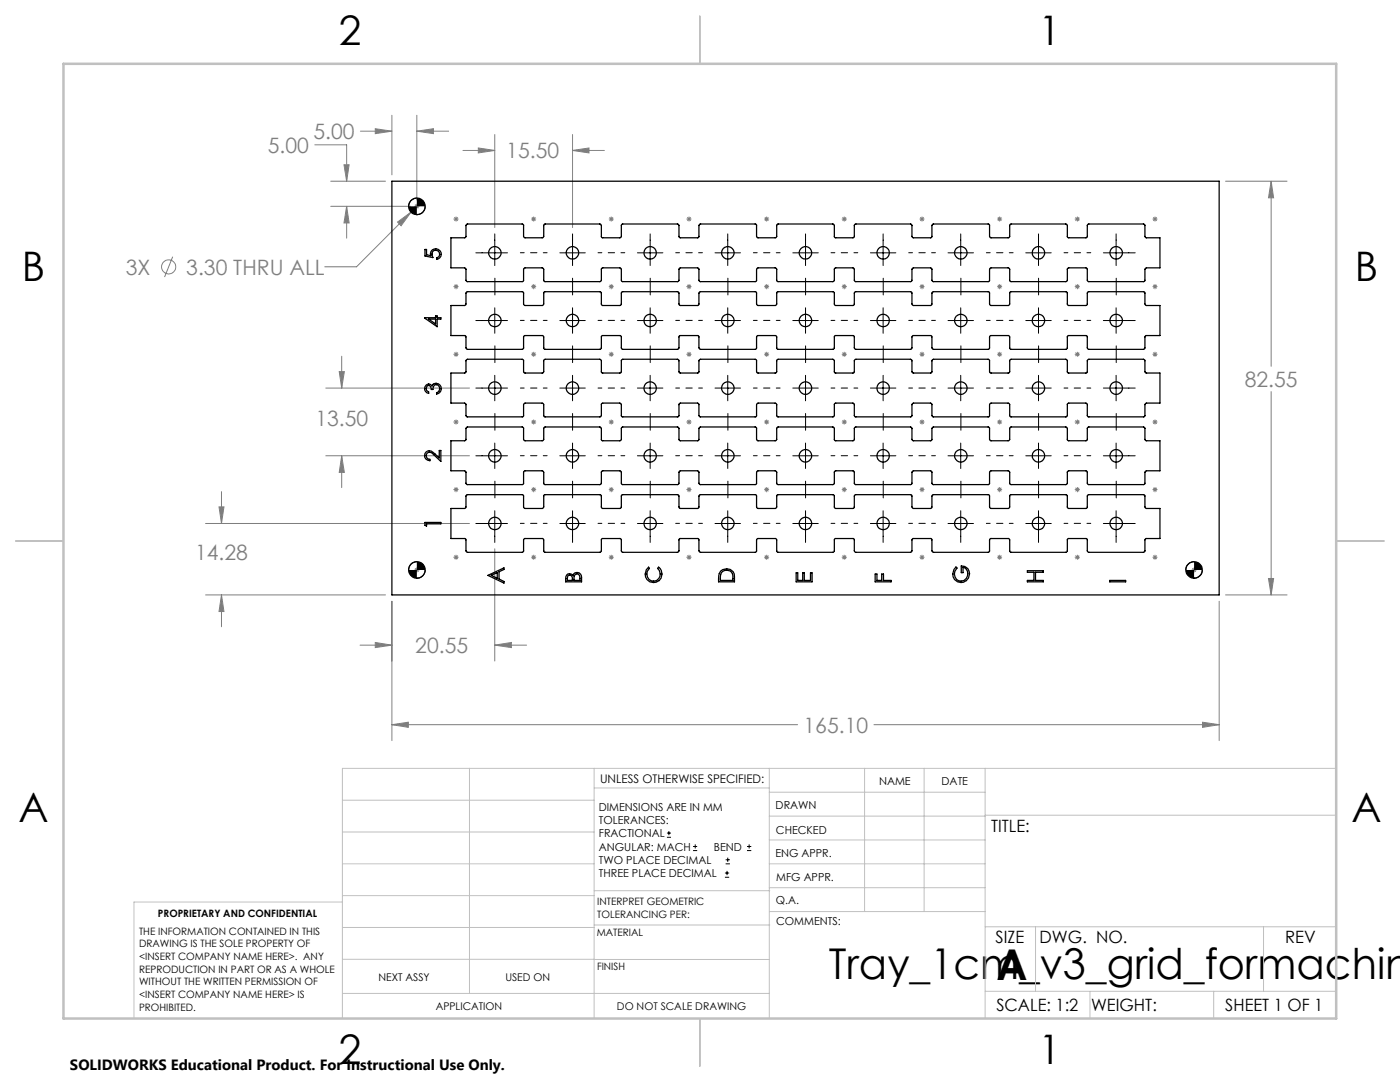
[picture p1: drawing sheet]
<svg xmlns="http://www.w3.org/2000/svg" width="279mm" height="216mm" viewBox="0 0 279 216" stroke-linecap="round" stroke-linejoin="round" font-family="sans-serif">
<g fill="none" stroke="#808080" stroke-width=".2">
<path d="M62.8 28.9h6.4v7.3M66 36.2h10.9M68.7 32.9h1l-.5 3.3zM71.9 26.2h6.3M74.9 25.7l3.3 .5-3.3 .5zM78.2 23v11.9M83.2 26.2l3.3-.5v1zM83.2 23v16.9M83.2 26.2h6.3M92.4 30h6.3M95.5 29.5l3.2 .5-3.2 .5zM98.7 26.8v18.6"/>
<path d="M114.3 26.8v18.6M114.3 30h6.3M114.3 30l3.2-.5v1zM244.6 36.2h12.3M253.7 36.2l.5 3.3h-1zM253.7 36.2v36.9M34.5 51.2l-1.7 4.1M66 41.2h15.9M69.2 41.2l.5 3.3h-1zM69.2 41.2v6.3M79.3 44.3l2.7-2-2 2.7zM82 42.3l-10.8 10.9h-6.4"/>
<path d="M82.7 41.2h1M82.8 40.8l.7 .7M83.2 40.7v1M83.5 40.8l-.7 .7M90.5 57.2h1M90.5 43.7h1M90.7 56.8l.7 .7M90.7 43.4l.7 .7M91 43.2v1M91 56.7v1M91.4 56.8l-.7 .7M91.4 43.4l-.7 .7"/>
<path d="M106 57.2h1M106 43.7h1M106.2 56.8l.7 .7M106.2 43.4l.7 .7M106.5 43.2v1M106.5 56.7v1M106.9 56.8l-.7 .7M106.9 43.4l-.7 .7M121.5 57.2h1M121.5 43.7h1M121.6 56.8l.7 .7M121.6 43.4l.7 .7"/>
<path d="M122 43.2v1M122 56.7v1M122.3 56.8l-.7 .7M122.3 43.4l-.7 .7M137 57.2h1M137 43.7h1M137.2 56.8l.7 .7M137.2 43.4l.7 .7M137.5 43.2v1M137.5 56.7v1M137.9 56.8l-.7 .7M137.9 43.4l-.7 .7"/>
<path d="M152.5 57.2h1M152.5 43.7h1M152.6 56.8l.8 .7M152.6 43.4l.8 .7M153 43.2v1M153 56.7v1M153.4 56.8l-.8 .7M153.4 43.4l-.8 .7M168 57.2h1M168 43.7h1M168.1 56.8l.7 .7M168.1 43.4l.7 .7"/>
<path d="M168.5 43.2v1M168.5 56.7v1M168.8 56.8l-.7 .7M168.8 43.4l-.7 .7M183.5 57.2h1M183.5 43.7h1M183.7 56.8l.7 .7M183.7 43.4l.7 .7M184 43.2v1M184 56.7v1M184.4 56.8l-.7 .7M184.4 43.4l-.7 .7"/>
<path d="M199 57.2h1M199 43.7h1M199.1 56.8l.7 .7M199.1 43.4l.7 .7M199.5 43.2v1M199.5 56.7v1M199.8 56.8l-.7 .7M199.8 43.4l-.7 .7M214.5 57.2h1M214.5 43.7h1M214.6 56.8l.8 .7M214.6 43.4l.8 .7"/>
<path d="M215 43.2v1M215 56.7v1M215.4 56.8l-.8 .7M215.4 43.4l-.8 .7M230 57.2h1M230 43.7h1M230.2 56.8l.7 .7M230.2 43.4l.7 .7M230.5 43.2v1M230.5 56.7v1M230.9 56.8l-.7 .7M230.9 43.4l-.7 .7"/>
<path d="M65 77.4h28.7M67.7 74.2h1l-.5 3.2zM68.2 71.1v6.3M90.5 70.7h1M90.7 70.3l.7 .7M91 70.2v1M91.4 70.3l-.7 .7M106 70.7h1M106.2 70.3l.7 .7M106.5 70.2v1M106.9 70.3l-.7 .7M121.5 70.7h1"/>
<path d="M121.6 70.3l.7 .7M122 70.2v1M122.3 70.3l-.7 .7M137 70.7h1M137.2 70.3l.7 .7M137.5 70.2v1M137.9 70.3l-.7 .7M152.5 70.7h1M152.6 70.3l.8 .7M153 70.2v1M153.4 70.3l-.8 .7M168 70.7h1"/>
<path d="M168.1 70.3l.7 .7M168.5 70.2v1M168.8 70.3l-.7 .7M183.5 70.7h1M183.7 70.3l.7 .7M184 70.2v1M184.4 70.3l-.7 .7M199 70.7h1M199.1 70.3l.7 .7M199.5 70.2v1M199.8 70.3l-.7 .7M214.5 70.7h1"/>
<path d="M214.6 70.3l.8 .7M215 70.2v1M215.4 70.3l-.8 .7M230 70.7h1M230.2 70.3l.7 .7M230.5 70.2v1M230.9 70.3l-.7 .7M253.7 78.1v40.6M44.2 98.1v6.4M65 90.9h28.7M68.2 90.9l.5 3.4h-1zM68.2 90.9v6.4"/>
<path d="M90.5 97.7h1M90.5 84.2h1M90.7 97.3l.7 .7M90.7 83.9l.7 .7M91 83.7v1M91 97.2v1M91.4 97.3l-.7 .7M91.4 83.9l-.7 .7M106 97.7h1M106 84.2h1M106.2 97.3l.7 .7M106.2 83.9l.7 .7"/>
<path d="M106.5 83.7v1M106.5 97.2v1M106.9 97.3l-.7 .7M106.9 83.9l-.7 .7M121.5 97.7h1M121.5 84.2h1M121.6 97.3l.7 .7M121.6 83.9l.7 .7M122 83.7v1M122 97.2v1M122.3 97.3l-.7 .7M122.3 83.9l-.7 .7"/>
<path d="M137 97.7h1M137 84.2h1M137.2 97.3l.7 .7M137.2 83.9l.7 .7M137.5 83.7v1M137.5 97.2v1M137.9 97.3l-.7 .7M137.9 83.9l-.7 .7M152.5 97.7h1M152.5 84.2h1M152.6 97.3l.8 .7M152.6 83.9l.8 .7"/>
<path d="M153 83.7v1M153 97.2v1M153.4 97.3l-.8 .7M153.4 83.9l-.8 .7M168 97.7h1M168 84.2h1M168.1 97.3l.7 .7M168.1 83.9l.7 .7M168.5 83.7v1M168.5 97.2v1M168.8 97.3l-.7 .7M168.8 83.9l-.7 .7"/>
<path d="M183.5 97.7h1M183.5 84.2h1M183.7 97.3l.7 .7M183.7 83.9l.7 .7M184 83.7v1M184 97.2v1M184.4 97.3l-.7 .7M184.4 83.9l-.7 .7M199 97.7h1M199 84.2h1M199.1 97.3l.7 .7M199.1 83.9l.7 .7"/>
<path d="M199.5 83.7v1M199.5 97.2v1M199.8 97.3l-.7 .7M199.8 83.9l-.7 .7M214.5 97.7h1M214.5 84.2h1M214.6 97.3l.8 .7M214.6 83.9l.8 .7M215 83.7v1M215 97.2v1M215.4 97.3l-.8 .7M215.4 83.9l-.8 .7"/>
<path d="M230 97.7h1M230 84.2h1M230.2 97.3l.7 .7M230.2 83.9l.7 .7M230.5 83.7v1M230.5 97.2v1M230.9 97.3l-.7 .7M230.9 83.9l-.7 .7M41 104.5h52.7M41 118.7h35.9M43.7 101.1h1l-.5 3.4zM44.2 118.7l.5 3.3h-1z"/>
<path d="M44.2 118.7v6.4M78.2 120v27.8M82.7 113.7h1M82.8 113.4l.7 .7M83.2 113.2v1M83.5 113.4l-.7 .7M90.5 111.2h1M90.7 110.8l.7 .7M91 110.7v1M91.4 110.8l-.7 .7M98.7 109.5v22.4M106 111.2h1"/>
<path d="M106.2 110.8l.7 .7M106.5 110.7v1M106.9 110.8l-.7 .7M121.5 111.2h1M121.6 110.8l.7 .7M122 110.7v1M122.3 110.8l-.7 .7M137 111.2h1M137.2 110.8l.7 .7M137.5 110.7v1M137.9 110.8l-.7 .7M152.5 111.2h1"/>
<path d="M152.6 110.8l.8 .7M153 110.7v1M153.4 110.8l-.8 .7M168 111.2h1M168.1 110.8l.7 .7M168.5 110.7v1M168.8 110.8l-.7 .7M183.5 111.2h1M183.7 110.8l.7 .7M184 110.7v1M184.4 110.8l-.7 .7M199 111.2h1"/>
<path d="M199.1 110.8l.7 .7M199.5 110.7v1M199.8 110.8l-.7 .7M214.5 111.2h1M214.6 110.8l.8 .7M215 110.7v1M215.4 110.8l-.8 .7M230 111.2h1M230.2 110.8l.7 .7M230.5 110.7v1M230.9 110.8l-.7 .7M237.8 113.7h1"/>
<path d="M237.9 113.4l.8 .7M238.3 113.2v1M238.7 113.4l-.8 .7M243.3 120v27.8M244.6 118.7h12.3M253.2 115.4h1l-.5 3.3zM71.9 128.7h6.3M74.9 128.2l3.3 .5-3.3 .5zM98.7 128.7h6.4M98.7 128.7l3.4-.5v1zM78.2 144.6l3.3-.5v1zM78.2 144.6h81"/>
<path d="M174.4 144.6h68.9M240 144.1l3.3 .5-3.3 .5z"/>
<circle cx="33.7" cy="53.3" r="1.41"/>
</g>
<g fill="none" stroke="#000" stroke-width=".2">
<path d="M83.2 39.5a1.63 1.63 0 0 0-1.6 1.7M84.8 41.2a1.63 1.63 0 0 1-1.6 1.6M95 50.4h6.3M98.7 46.7v6.3M111.7 50.4h5.1M114.3 46.7v6.3M127.2 50.4h5.1M129.8 46.7v6.3M142.7 50.4h5.1M145.2 46.7v6.3M158.2 50.4h5.1M160.8 46.7v6.3"/>
<path d="M173.7 50.4h5.1M176.2 46.7v6.3M189.2 50.4h5.1M191.7 46.7v6.3M204.7 50.4h5.1M207.3 46.7v6.3M220.2 50.4h6.4M222.7 46.7v6.3M95 64h6.3M95 77.4h6.3M98.7 61.4v5.1M98.7 74.9v5.1"/>
<path d="M111.7 64h5.1M111.7 77.4h5.1M114.3 61.4v5.1M114.3 74.9v5.1M127.2 64h5.1M127.2 77.4h5.1M129.8 61.4v5.1M129.8 74.9v5.1M142.7 64h5.1M142.7 77.4h5.1M145.2 61.4v5.1M145.2 74.9v5.1"/>
<path d="M158.2 64h5.1M158.2 77.4h5.1M160.8 61.4v5.1M160.8 74.9v5.1M173.7 64h5.1M173.7 77.4h5.1M176.2 61.4v5.1M176.2 74.9v5.1M189.2 64h5.1M189.2 77.4h5.1M191.7 61.4v5.1M191.7 74.9v5.1"/>
<path d="M204.7 64h5.1M204.7 77.4h5.1M207.3 61.4v5.1M207.3 74.9v5.1M220.2 64h6.4M220.2 77.4h6.4M222.7 61.4v5.1M222.7 74.9v5.1M95 90.9h6.3M98.7 88.4v5.1M111.7 90.9h5.1M114.3 88.4v5.1"/>
<path d="M127.2 90.9h5.1M129.8 88.4v5.1M142.7 90.9h5.1M145.2 88.4v5.1M158.2 90.9h5.1M160.8 88.4v5.1M173.7 90.9h5.1M176.2 88.4v5.1M189.2 90.9h5.1M191.7 88.4v5.1M204.7 90.9h5.1M207.3 88.4v5.1"/>
<path d="M220.2 90.9h6.4M222.7 88.4v5.1M83.2 112.1h-.2a1.65 1.65 0 0 0-1.4 1.6M84.8 113.7a1.57 1.57 0 0 1-1.6 1.7M95 104.5h6.3M98.7 101.9v6.3M111.7 104.5h5.1M114.3 101.9v6.3M127.2 104.5h5.1M129.8 101.9v6.3M142.7 104.5h5.1M145.2 101.9v6.3"/>
<path d="M158.2 104.5h5.1M160.8 101.9v6.3M173.7 104.5h5.1M176.2 101.9v6.3M189.2 104.5h5.1M191.7 101.9v6.3M204.7 104.5h5.1M207.3 101.9v6.3M220.2 104.5h6.4M222.7 101.9v6.3M238.3 112.1h-.2a1.71 1.71 0 0 0-1.5 1.6M240 113.7a1.63 1.63 0 0 1-1.7 1.7"/>
<path d="M133.1 167.1h.8M133.1 166.2h.8M133.5 165.8v.9M138.3 169.7h.8M138.3 168.9h.8M138.7 168.5v.8M144.7 175h.8M144.7 174.2h.8M144.8 172.4h.9M144.8 171.6h.9M145.1 173.8v.8M145.2 171.1v.9"/>
<path d="M149.1 169.7h.8M149.1 168.9h.8M149.5 168.5v.8"/>
</g>
<g fill="none" stroke="#c0c0c0" stroke-width=".2">
<path d="M68.3 159.7h50.3M93.7 153.3v44.9M118.6 153.3v49.9M118.6 157.2h34.9M153.5 153.3v49.9M153.5 158.1h43.1M172.5 153.3v28.6M184.4 153.3v28.6M196.6 153.3v49.9M266.7 153.3h-198.4v49.9M68.3 178.7h50.3M68.3 172.4h50.3"/>
<path d="M68.3 166h50.3M68.3 180h-41.6v23.2M118.6 177.7h35M153.5 167.6h43.1M153.5 162.8h43.1M153.5 172.4h43.1M153.5 177.1h43.1M196.6 162.7h70.1M68.3 198.2h85.2M68.3 191.4l85.2 .1M68.3 185.1h50.3M118.6 184.6h35"/>
<path d="M153.6 181.9h43M196.6 197.8h70.1M196.6 184.9h70.1M206.7 184.9v12.9M217.5 197.8v5.4M242.2 197.8v5.4M252.2 184.9v12.9"/>
</g>
<path d="M139.7 3.2v9.5M3.1 107.9h9.6M266.7 107.9h9.5M139.7 203.2v9.6" fill="none" stroke="#c0c0c0" stroke-width=".25"/>
<path d="M12.7 12.7h254v190.5h-254z" fill="none" stroke="#c0c0c0" stroke-width=".5"/>
<g fill="none" stroke="#000" stroke-width=".2" stroke-dasharray="15.2 1.3 1.3 1.3" stroke-dashoffset="14.5">
<path d="M103.8 50.4h5.4M119.3 50.4h5.4M134.8 50.4h5.4M150.3 50.4h5.4M165.8 50.4h5.4M181.3 50.4h5.4M196.8 50.4h5.4M212.3 50.4h5.4M103.8 77.4h5.4M103.8 63.9h5.4M119.3 77.4h5.4M119.3 63.9h5.4"/>
<path d="M134.8 77.4h5.4M134.8 63.9h5.4M150.3 77.4h5.4M150.3 63.9h5.4M165.8 77.4h5.4M165.8 63.9h5.4M181.3 77.4h5.4M181.3 63.9h5.4M196.8 77.4h5.4M196.8 63.9h5.4M212.3 77.4h5.4M212.3 63.9h5.4"/>
<path d="M103.8 90.9h5.4M119.3 90.9h5.4M134.8 90.9h5.4M150.3 90.9h5.4M165.8 90.9h5.4M181.3 90.9h5.4M196.8 90.9h5.4M212.3 90.9h5.4M103.8 104.4h5.4M119.3 104.4h5.4M134.8 104.4h5.4M150.3 104.4h5.4"/>
<path d="M165.8 104.4h5.4M181.3 104.4h5.4M196.8 104.4h5.4M212.3 104.4h5.4"/>
</g>
<g fill="none" stroke="#000" stroke-width=".2" stroke-dasharray="15.2 1.3 1.3 1.3">
<path d="M98.8 58.9v-3.4M114.3 58.9v-3.4M129.8 58.9v-3.4M145.3 58.9v-3.4M160.8 58.9v-3.4M176.3 58.9v-3.4M191.8 58.9v-3.4M207.3 58.9v-3.4M222.8 58.9v-3.4M98.8 72.4v-3.4M114.3 72.4v-3.4M129.8 72.4v-3.4"/>
<path d="M145.3 72.4v-3.4M160.8 72.4v-3.4M176.3 72.4v-3.4M191.8 72.4v-3.4M207.3 72.4v-3.4M222.8 72.4v-3.4M98.8 99.4v-3.4M98.8 85.9v-3.4M114.3 99.4v-3.4M114.3 85.9v-3.4M129.8 99.4v-3.4M129.8 85.9v-3.4"/>
<path d="M145.3 99.4v-3.4M145.3 85.9v-3.4M160.8 99.4v-3.4M160.8 85.9v-3.4M176.3 99.4v-3.4M176.3 85.9v-3.4M191.8 99.4v-3.4M191.8 85.9v-3.4M207.3 99.4v-3.4M207.3 85.9v-3.4M222.8 99.4v-3.4M222.8 85.9v-3.4"/>
</g>
<path d="M43.7 101.1h1l-.5 3.4zM44.2 118.7l.5 3.3h-1zM98.7 128.7l3.4-.5v1zM74.9 128.2l3.3 .5-3.3 .5zM68.2 90.9l.5 3.4h-1zM67.7 74.2h1l-.5 3.2zM95.5 29.5l3.2 .5-3.2 .5zM114.3 30l3.2-.5v1zM79.3 44.3l.7 .7 2-2.7zM69.2 41.2l.5 3.3h-1zM68.7 32.9h1l-.5 3.3zM83.2 26.2l3.3-.5v1zM74.9 25.7l3.3 .5-3.3 .5zM78.2 144.6l3.3-.5v1zM240 144.1l3.3 .5-3.3 .5zM253.2 115.4h1l-.5 3.3zM253.7 36.2l.5 3.3h-1z" fill="#808080"/>
<path d="M236.6 113.7a1.63 1.63 0 0 0 1.7 1.7v-1.7zM238.3 112.1v1.6h1.7a1.69 1.69 0 0 0-1.7-1.6zM81.6 113.7a1.57 1.57 0 0 0 1.6 1.7v-1.7zM83.2 112.1v1.6h1.6a1.63 1.63 0 0 0-1.6-1.6zM81.6 41.2a1.63 1.63 0 0 0 1.6 1.6v-1.6zM83.2 39.5v1.7h1.6a1.63 1.63 0 0 0-1.6-1.7z" fill="#000"/>
<g fill="none" stroke="#000" stroke-width=".25">
<path d="M78.2 36.2h165.1v82.5h-165.1zM84.8 49.8h.3v1l.9 .2a1.05 1.05 0 0 1 .7-1.3 1.05 1.05 0 0 1 1.3 .7 1.05 1.05 0 0 1-.8 1.3v-.3a.77 .77 0 0 0 .5-1 .77 .77 0 0 0-1.1-.4 .77 .77 0 0 0-.3 1.1l.1 .3-1.6-.3zM90 47.4h2.9l.1-2.5 .2-.2h11l.3 .2v2.3l.2 .2h3.7l.1-.2v-2.3l.2-.2h11.1l.2 .3v2.3l.2 .1h3.7l.1-.2v-2.3l.2-.2h11.1l.2 .2v2.3l.2 .2h3.7l.1-2.4 .2-.3h11l.3 .2v2.3l.2 .2h3.7l.1-.2v-2.3l.3-.2h11l.2 .2v2.4l.3 .1h3.6l.1-2.5 .2-.2h11.1l.2 .2v2.3l.2 .2h3.7l.1-2.4 .2-.3h11.1l.2 .2v2.3l.2 .2h3.7l.1-.2v-2.3l.3-.2h11l.2 .2v2.4l.3 .1h3.6l.1-2.5 .2-.2h11l.3 .2v2.3l.1 .2h2.9v6l-2.8 .1-.2 .2v2.3l-.3 .2h-11l-.2-.2v-2.4l-.3-.2h-3.4l-.2 .2-.1 2.4-.2 .2h-11l-.3-.2v-2.3l-.2-.3-3.7 .1-.1 .3v2.2l-.2 .2h-11.1l-.2-.3v-2.3l-.2-.2-3.6 .1-.2 .2v2.3l-.2 .2h-11.1l-.2-.2v-2.3l-.2-.3-3.7 .1-.1 .1v2.4l-.2 .2h-11l-.3-.2v-2.3l-.2-.3-3.7 .1-.1 .3v2.2l-.3 .2h-11l-.2-.3v-2.3l-.2-.2h-3.6l-.1 .2-.1 2.4-.2 .2h-11.1l-.2-.2v-2.3l-.2-.3-3.7 .1-.1 .1v2.3l-.2 .3h-11.1l-.2-.2v-2.2l-.2-.4-3.6 .1-.2 .2v2.3l-.3 .2h-11l-.2-.2-.1-2.4-2.9-.2zM84.7 63.4h2.2v-.4h.3v.4h.8v.3h-.8v1.5zM85 76.9a.74 .74 0 0 1 1.2 .1 1.04 1.04 0 0 1 1.8 .1 1.04 1.04 0 0 1-.9 1.5v-.2a.79 .79 0 0 0 .7-1 .79 .79 0 0 0-1.1-.6l-.2 .3-.1 .6h-.3l-.1-.5-.5-.3a.68 .68 0 0 0-.4 .7 .68 .68 0 0 0 .4 .6v.3a.94 .94 0 0 1-.7-.7 .94 .94 0 0 1 .2-.9zM85.5 63.7h1.4v.9zM90 61l2.9-.1 .1-2.4 .2-.3h11.1l.2 .2v2.3l.2 .3 3.7-.1 .1-.3v-2.2l.2-.2h11.1l.2 .3v2.2l.2 .3 3.6-.1 .2-.2v-2.2l.2-.3h11.1l.2 .3v2.2l.2 .3 3.7-.1 .1-2.4 .2-.3h11.1l.2 .2v2.2l.2 .4 3.7-.1 .1-.2v-2.3l.2-.2h11.1l.2 .3v2.2l.3 .3h3.5l.1-.1 .1-2.4 .2-.3h11.1l.2 .3v2.2l.2 .3 3.7-.1 .1-2.4 .2-.3h11.1l.2 .2v2.2l.2 .4 3.6-.1 .2-.2v-2.3l.2-.2h11.1l.2 .3v2.2l.3 .3h3.4l.2-.1 .1-2.4 .2-.3h11.1l.2 .2v2.3l.2 .2 2.8 .1v6h-2.8l-.2 .2v2.3l-.3 .2h-11l-.2-.2v-2.4l-.2-.1h-3.7l-.1 2.5-.2 .2h-11l-.3-.2v-2.3l-.2-.2h-3.7l-.1 .2v2.3l-.2 .2h-11.1l-.2-.3v-2.3l-.2-.1h-3.6l-.2 .2v2.3l-.2 .2h-11.1l-.2-.2v-2.3l-.2-.2h-3.7l-.1 2.5-.2 .2h-11l-.3-.2v-2.3l-.2-.2h-3.7l-.1 .2v2.3l-.3 .2h-11l-.2-.3v-2.3l-.2-.1h-3.7l-.1 2.5-.2 .2h-11.1l-.2-.2v-2.3l-.2-.2h-3.7l-.1 2.4-.2 .3h-11.1l-.2-.2v-2.3l-.2-.2h-3.6l-.2 .2v2.3l-.3 .2h-11l-.2-.2-.1-2.5h-2.9zM90 74.4h2.9l.1-2.5 .3-.2h10.9l.3 .2v2.3l.2 .2h3.7l.1-.2v-2.3l.3-.2h10.9l.3 .3v2.3l.2 .1h3.6l.2-.2v-2.3l.3-.2h10.9l.3 .2v2.3l.2 .2h3.7l.1-2.4 .3-.3h10.9l.3 .2v2.3l.2 .2h3.7l.1-.2v-2.3l.3-.2h10.9l.3 .2v2.4l.2 .1h3.7l.1-2.5 .3-.2h10.9l.3 .2v2.3l.2 .2h3.7l.1-2.4 .3-.3h10.9l.3 .2v2.3l.2 .2h3.6l.2-.2v-2.3l.3-.2h10.9l.3 .2v2.4l.2 .1h3.7l.1-2.5 .3-.2h10.9l.3 .2v2.3l.2 .2h2.8v6l-2.8 .1-.2 .2v2.3l-.2 .2h-11.1l-.2-.2v-2.4l-.3-.2-3.6 .1-.1 2.5-.2 .2h-11.1l-.2-.2v-2.3l-.3-.3-3.6 .1-.1 .3v2.2l-.2 .2h-11.1l-.2-.3v-2.3l-.3-.2-3.5 .1-.2 .2v2.3l-.2 .2h-11.1l-.2-.2v-2.3l-.3-.3-3.6 .1-.1 2.5-.2 .2h-11.1l-.2-.2v-2.3l-.3-.3-3.6 .1-.1 .3v2.2l-.2 .2h-11.1l-.2-.3v-2.3l-.3-.2-3.6 .1-.1 2.5-.2 .2h-11.1l-.2-.2v-2.3l-.3-.3-3.6 .1-.1 2.4-.2 .3h-11.1l-.2-.2v-2.2l-.3-.4-3.5 .1-.2 .2v2.3l-.2 .2h-11.1l-.2-.2-.1-2.5-2.9-.1zM85.1 90.2a1.22 1.22 0 0 1 1.7 .4l.9 .8v-1.5h.3v2.2l-1.8-1.7a.71 .71 0 0 0-1.1 .3 .71 .71 0 0 0 .7 1v.2a1.01 1.01 0 0 1-1-.6 1.01 1.01 0 0 1 .3-1.1zM90 87.9h2.9l.1-2.5 .2-.2h11l.3 .2v2.3l.2 .2h3.7l.1-.2v-2.3l.2-.2h11.1l.2 .3v2.3l.2 .1h3.7l.1-.2v-2.3l.2-.2h11.1l.2 .2v2.3l.2 .2h3.7l.1-2.4 .2-.3h11l.3 .2v2.3l.2 .2h3.7l.1-.2v-2.3l.3-.2h11l.2 .2v2.4l.3 .1h3.6l.1-2.5 .2-.2h11.1l.2 .2v2.3l.2 .2h3.7l.1-2.4 .2-.3h11.1l.2 .2v2.3l.2 .2h3.7l.1-.2v-2.3l.3-.2h11l.2 .2v2.4l.3 .1h3.6l.1-2.5 .2-.2h11l.3 .2v2.3l.1 .2h2.9v6l-2.8 .1-.2 .2v2.3l-.3 .2h-11l-.2-.3v-2.3l-.3-.2h-3.4l-.2 .2-.1 2.3-.2 .3h-11l-.3-.2v-2.3l-.2-.3-3.7 .1-.1 .3v2.2l-.2 .2h-11.1l-.2-.3v-2.3l-.2-.2-3.6 .1-.2 .2v2.2l-.2 .3h-11.1l-.2-.3v-2.2l-.2-.3-3.7 .1-.1 .1v2.3l-.2 .3h-11l-.3-.2v-2.3l-.2-.3-3.7 .1-.1 .3v2.2l-.3 .2h-11l-.2-.3v-2.3l-.2-.2h-3.6l-.1 .2-.1 2.3-.2 .3h-11.1l-.2-.3v-2.2l-.2-.3-3.7 .1-.1 .1v2.3l-.2 .3h-11.1l-.2-.2v-2.2l-.2-.4-3.6 .1-.2 .2v2.3l-.3 .2h-11l-.2-.3-.1-2.3-2.9-.2zM84.8 104.2h3.2v.3h-2.9v.5l-.3-.2zM90 101.5l2.9-.1 .1-2.4 .2-.3h11.1l.2 .2v2.3l.2 .3 3.7-.1 .1-.3v-2.2l.2-.2h11.1l.2 .3v2.2l.2 .3 3.6-.1 .2-.2v-2.2l.2-.3h11.1l.2 .3v2.2l.2 .3 3.7-.1 .1-2.4 .2-.3h11.1l.2 .2v2.2l.2 .4 3.7-.1 .1-.2v-2.3l.2-.2h11.1l.2 .3v2.2l.3 .3h3.5l.1-.1 .1-2.4 .2-.3h11.1l.2 .3v2.2l.2 .3 3.7-.1 .1-2.4 .2-.3h11.1l.2 .2v2.2l.2 .4 3.6-.1 .2-.2v-2.3l.2-.2h11.1l.2 .3v2.2l.3 .3h3.4l.2-.1 .1-2.4 .2-.3h11.1l.2 .2v2.3l.2 .2 2.8 .1v6h-2.8l-.2 .2v2.3l-.3 .2h-11l-.2-.2v-2.4l-.2-.1h-3.7l-.1 2.5-.2 .2h-11l-.3-.2v-2.3l-.2-.2h-3.7l-.1 .2v2.3l-.2 .2h-11.1l-.2-.3v-2.3l-.2-.1h-3.6l-.2 .2v2.3l-.2 .2h-11.1l-.2-.2v-2.3l-.2-.2h-3.7l-.1 2.5-.2 .2h-11l-.3-.2v-2.3l-.2-.2h-3.7l-.1 .2v2.3l-.3 .2h-11l-.2-.3v-2.3l-.2-.1h-3.7l-.1 2.5-.2 .2h-11.1l-.2-.2v-2.3l-.2-.2h-3.7l-.1 2.4-.2 .3h-11.1l-.2-.2v-2.3l-.2-.2h-3.6l-.2 .2v2.3l-.3 .2h-11l-.2-.2-.1-2.5h-2.9z"/>
<path d="M97.4 114.8l3.2-1.5v.3l-1 .5v1.4l1 .5v.3zM98 114.8l1.2-.5v1.1zM113.1 114.7a.79 .79 0 0 1 1.2 .1 .89 .89 0 0 1 1.1-.5 .89 .89 0 0 1 .7 .9v.9h-3.2v-1zM113.3 114.9a.6 .6 0 0 1 .8 0 .6 .6 0 0 1 .1 .7v.2h-1zM114.8 114.7l.5-.2a1.09 1.09 0 0 1 .4 1.3h-1.2l.1-.8zM129.4 113.2l.2 .2a1.4 1.4 0 0 0-.2 2.1 1.4 1.4 0 0 0 2.1 0 1.4 1.4 0 0 0-.3-2.1l.2-.2a1.7 1.7 0 0 1 .3 2.5 1.7 1.7 0 0 1-2.5 0 1.7 1.7 0 0 1 .2-2.5zM143.8 114a1.59 1.59 0 0 1 1.8-.4 1.59 1.59 0 0 1 1 1.5v1h-3.2a3.1 3.1 0 0 1 .4-2.1zM144.2 114a1.3 1.3 0 0 1 1.6 0 1.3 1.3 0 0 1 .5 1.4v.4h-2.5v-.2a1.69 1.69 0 0 1 .4-1.6zM158.9 114.3h.3v1.5h1v-1.5h.3v1.5h1.2v-1.5h.4v1.8h-3.2zM174.7 114.5h.3v1.3h1v-1.3h.3v1.3h1.5v.3h-3.1zM190.8 113.1l.2 .2a1.44 1.44 0 0 0-.4 1.9 1.44 1.44 0 0 0 1.8 .6 1.44 1.44 0 0 0 .7-1.4 1.44 1.44 0 0 0-.9-1.2v1.1h-.4v-1.4a1.67 1.67 0 0 1 1.7 2.1 1.67 1.67 0 0 1-2.4 1.1 1.76 1.76 0 0 1-.3-3zM205 113.9h3.2v.3h-1.5v1.6h1.5v.3h-3.2v-.3h1.3v-1.6h-1.3z"/>
<path d="M221.5 115.8h3.1v.3h-3.1z"/>
<circle cx="83.2" cy="41.2" r="1.66"/>
<circle cx="98.8" cy="50.4" r="1.25"/>
<circle cx="114.3" cy="50.4" r="1.24"/>
<circle cx="129.7" cy="50.4" r="1.24"/>
<circle cx="145.3" cy="50.4" r="1.25"/>
<circle cx="160.8" cy="50.4" r="1.24"/>
<circle cx="176.3" cy="50.4" r="1.25"/>
<circle cx="191.7" cy="50.4" r="1.25"/>
<circle cx="207.2" cy="50.4" r="1.24"/>
<circle cx="222.8" cy="50.4" r="1.25"/>
<circle cx="98.8" cy="77.4" r="1.26"/>
<circle cx="98.8" cy="63.9" r="1.25"/>
<circle cx="114.3" cy="77.5" r="1.25"/>
<circle cx="114.3" cy="64" r="1.24"/>
<circle cx="129.7" cy="77.5" r="1.25"/>
<circle cx="129.7" cy="64" r="1.24"/>
<circle cx="145.2" cy="77.4" r="1.26"/>
<circle cx="145.3" cy="63.9" r="1.25"/>
<circle cx="160.7" cy="77.5" r="1.25"/>
<circle cx="160.8" cy="64" r="1.24"/>
<circle cx="176.3" cy="77.4" r="1.26"/>
<circle cx="176.3" cy="63.9" r="1.25"/>
<circle cx="191.7" cy="77.4" r="1.26"/>
<circle cx="191.7" cy="63.9" r="1.25"/>
<circle cx="207.2" cy="77.5" r="1.25"/>
<circle cx="207.2" cy="64" r="1.24"/>
<circle cx="222.8" cy="77.4" r="1.26"/>
<circle cx="222.8" cy="63.9" r="1.25"/>
<circle cx="98.8" cy="91" r="1.26"/>
<circle cx="114.3" cy="91" r="1.25"/>
<circle cx="129.7" cy="91" r="1.25"/>
<circle cx="145.2" cy="91" r="1.26"/>
<circle cx="160.7" cy="91" r="1.25"/>
<circle cx="176.3" cy="91" r="1.26"/>
<circle cx="191.7" cy="91" r="1.26"/>
<circle cx="207.2" cy="91" r="1.25"/>
<circle cx="222.8" cy="91" r="1.26"/>
<circle cx="83.2" cy="113.7" r="1.65"/>
<circle cx="98.8" cy="104.4" r="1.25"/>
<circle cx="114.3" cy="104.5" r="1.24"/>
<circle cx="129.7" cy="104.5" r="1.24"/>
<circle cx="145.3" cy="104.4" r="1.25"/>
<circle cx="160.8" cy="104.5" r="1.24"/>
<circle cx="176.3" cy="104.4" r="1.25"/>
<circle cx="191.7" cy="104.4" r="1.25"/>
<circle cx="207.2" cy="104.5" r="1.24"/>
<circle cx="222.8" cy="104.4" r="1.25"/>
<circle cx="238.3" cy="113.7" r="1.65"/>
</g>
<g font-size="8.5">
<text x="165.4" y="195.4">Tray_1cm_v3_grid_formachin</text>
<text x="198.9" y="195.5">A</text>
</g>
<g font-size="8.1">
<text x="67.6" y="8.9">2</text>
<text x="207.3" y="8.9">1</text>
<text x="4.4" y="56.1">B</text>
<text x="270.4" y="56.1">B</text>
<text x="3.7" y="164.1">A</text>
<text x="269.7" y="164.1">A</text>
<text x="67.6" y="212.4">2</text>
<text x="207.3" y="212.4">1</text>
</g>
<g font-size="4.2" fill="#808080">
<text x="62.6" y="27.8">5.00</text>
<text x="53.5" y="30.5">5.00</text>
<text x="101" y="31.6">15.50</text>
<text x="25.1" y="54.8">3X</text>
<text x="37.2" y="54.8">3.30 THRU ALL</text>
<text x="248.4" y="77.2">82.55</text>
<text x="62.9" y="85">13.50</text>
<text x="38.9" y="111.8">14.28</text>
<text x="82.9" y="130.3">20.55</text>
<text x="160.4" y="146.2">165.10</text>
</g>
<g font-size="3.4">
<text x="197.8" y="166">TITLE:</text>
<text x="198.7" y="188.1">SIZE</text>
<text x="207.5" y="188.1">DWG. NO.</text>
<text x="256.5" y="188.2">REV</text>
<text x="198.8" y="201.7">SCALE: 1:2</text>
<text x="217.7" y="201.8">WEIGHT:</text>
<text x="244.5" y="201.7">SHEET 1 OF 1</text>
</g>
<text font-size="3" x="14" y="213.5">SOLIDWORKS Educational Product. For Instructional Use Only.</text>
<text font-size="2.4" x="119.8" y="156.2">UNLESS OTHERWISE SPECIFIED:</text>
<g font-size="2.2">
<text x="119.5" y="161.8">DIMENSIONS ARE IN MM</text>
<text x="154.8" y="161.4">DRAWN</text>
<text x="175.4" y="156.6">NAME</text>
<text x="187.9" y="156.7">DATE</text>
<text x="119.5" y="164.4">TOLERANCES:</text>
<text x="119.5" y="167.1">FRACTIONAL</text>
<text x="154.9" y="166.3">CHECKED</text>
<text x="119.5" y="169.7">ANGULAR: MACH</text>
<text x="119.5" y="172.4">TWO PLACE DECIMAL</text>
<text x="142.5" y="169.7">BEND</text>
<text x="154.8" y="171">ENG APPR.</text>
<text x="119.5" y="175">THREE PLACE DECIMAL</text>
<text x="154.9" y="175.7">MFG APPR.</text>
<text x="154.9" y="180.4">Q.A.</text>
<text x="154.9" y="184.6">COMMENTS:</text>
</g>
<g font-size="2.1">
<text x="75.5" y="195.7">NEXT ASSY</text>
<text x="100.9" y="195.7">USED ON</text>
<text x="86.9" y="201.5">APPLICATION</text>
<text x="123.1" y="201.6">DO NOT SCALE DRAWING</text>
</g>
<g font-size="2">
<text x="31.5" y="182.9">PROPRIETARY AND CONFIDENTIAL</text>
<text x="119.2" y="180.6">INTERPRET GEOMETRIC</text>
<text x="119.2" y="183.1">TOLERANCING PER:</text>
<text x="27.8" y="186.5">THE INFORMATION CONTAINED IN THIS</text>
<text x="27.8" y="189">DRAWING IS THE SOLE PROPERTY OF</text>
<text x="27.8" y="191.6">&lt;INSERT COMPANY NAME HERE&gt;. ANY</text>
<text x="119.1" y="186.7">MATERIAL</text>
<text x="27.8" y="194.1">REPRODUCTION IN PART OR AS A WHOLE</text>
<text x="27.8" y="196.6">WITHOUT THE WRITTEN PERMISSION OF</text>
<text x="119.1" y="193.5">FINISH</text>
<text x="27.8" y="199.1">&lt;INSERT COMPANY NAME HERE&gt; IS</text>
<text x="27.8" y="201.7">PROHIBITED.</text>
</g>
</svg>
